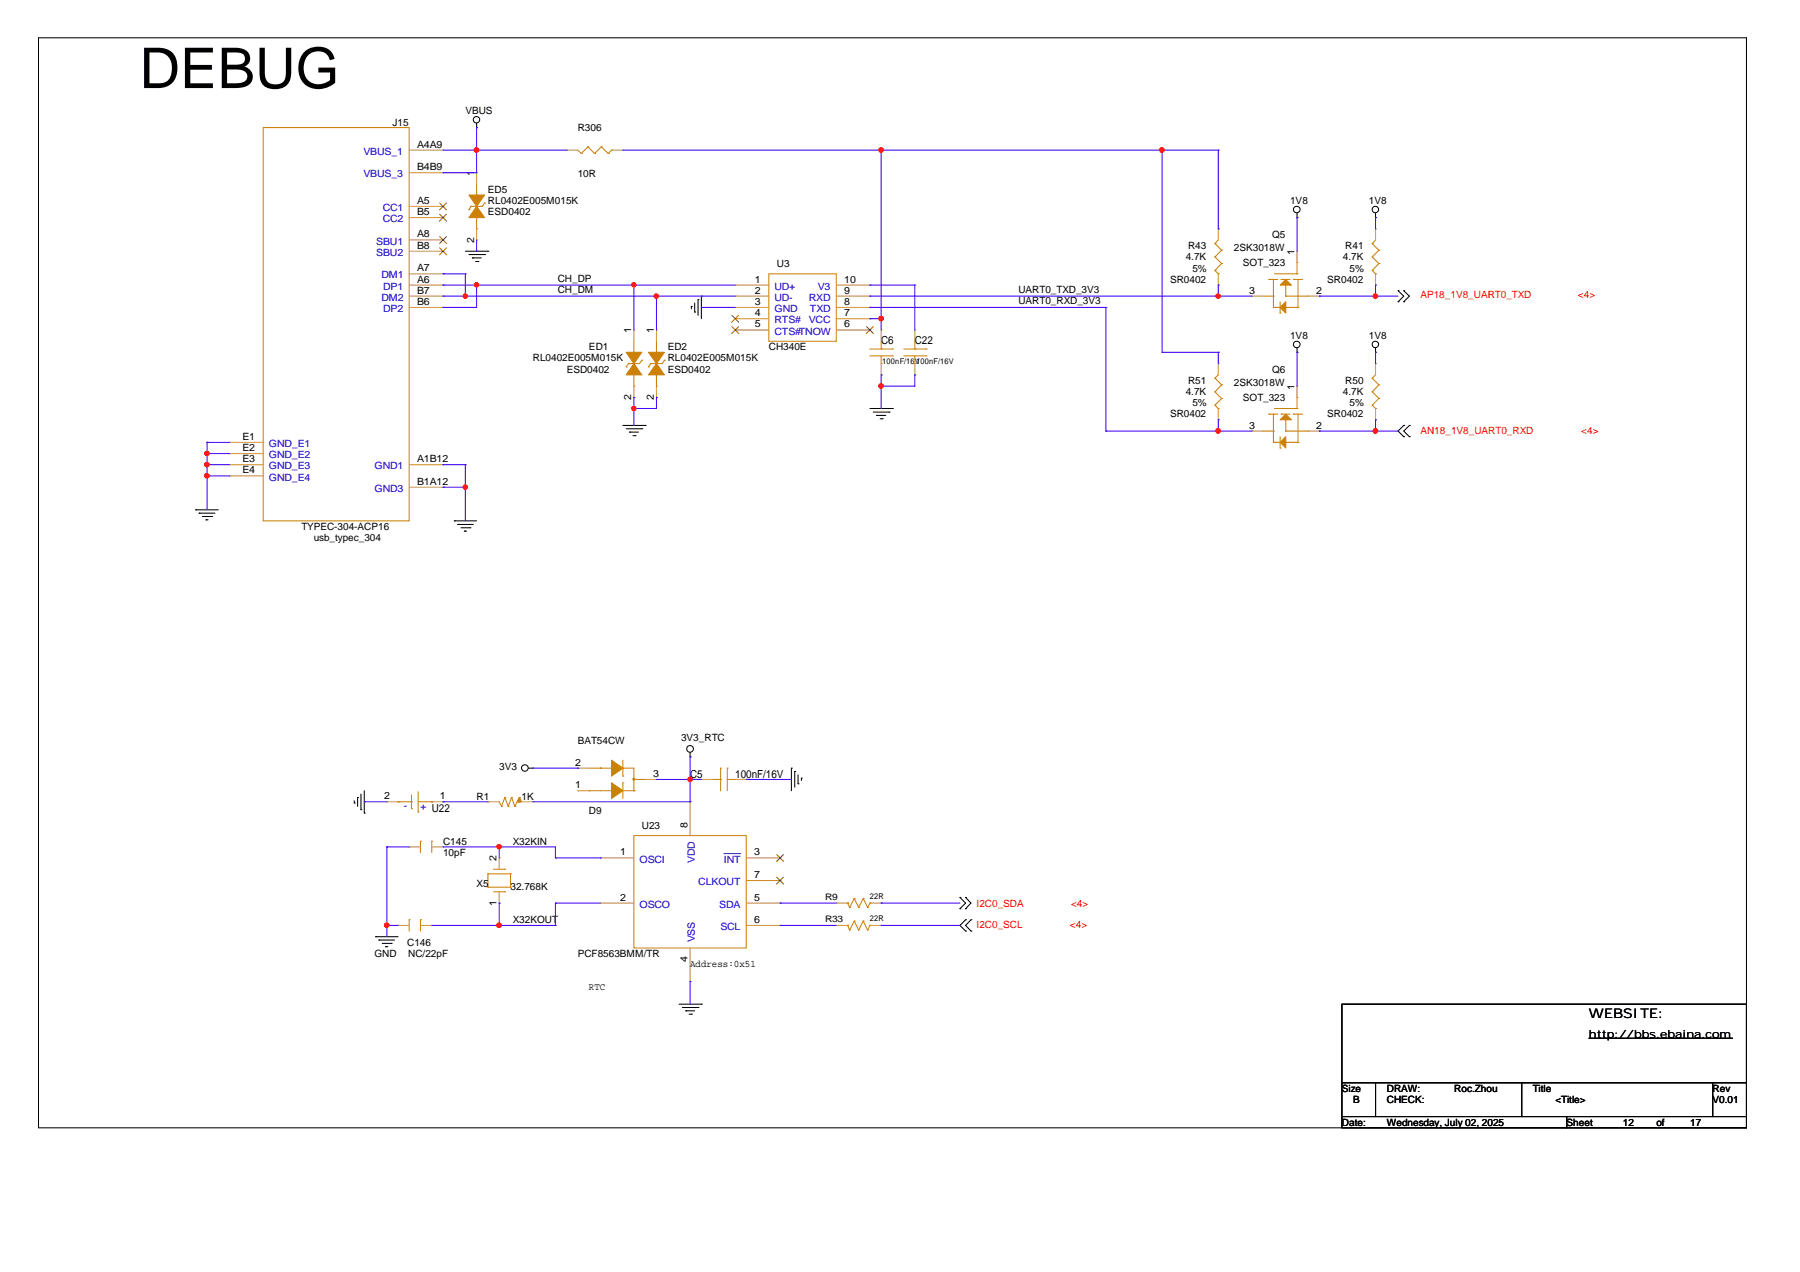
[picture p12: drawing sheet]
<svg xmlns="http://www.w3.org/2000/svg" width="297mm" height="210mm" viewBox="0 0 297 210" stroke-linecap="round" stroke-linejoin="round" font-family="sans-serif">
<g fill="none" stroke="#000" stroke-width=".17">
<path d="M6.3 6.2h281.9v179.9h-281.9zM78.7 21.1h.1M78.7 20.3v.8M214 35.9h.1M214 35.2v.7M227 35.9h.1M227 35.2v.7M76.8 41.5h3.7M77.4 42h2.6M77.9 42.6h.1M77.9 42.6h1.5M78.5 43.2h.4"/>
<path d="M78.9 43.2h.1M80 42h.1M80.5 41.5h.1M114.1 50.6h.1M114.1 50.6v.3M114.6 51.5h.1M114.6 50v1.5M115.2 49.5h.1M115.2 49.5v2.5M115.7 48.9h.1M115.7 48.9v3.7M214 58.1h.1"/>
<path d="M214 57.4v.7M227 58.1h.1M227 57.4v.7M230.7 49.8h.1M230.7 48h.1M230.7 48l.9 .9-.9 .9M231.6 49.8h.1M231.6 48h.1M231.6 48l1 .9-1 .9M102.8 70.2h3.7M103.3 70.8h2.6M103.9 71.3h.1"/>
<path d="M103.9 71.3h1.5M104.4 71.9h.4M104.8 71.9h.1M105.9 70.8h.1M106.5 70.2h.1M143.6 67.4h3.7M144.1 68h2.6M144.7 68.6h.1M144.7 68.6h1.5M145.2 69.1h.4M145.6 69.1h.1M146.7 68h.1"/>
<path d="M147.3 67.4h.1M231.6 70.2h.1M231.6 72.1h.1M231.6 70.2l-.9 .9 .9 1M232.6 72.1h.1M232.6 70.2h.1M232.6 70.2l-1 .9 1 1M32.3 84.1h.1M32.3 84.1h3.7M32.9 84.7h.1M32.9 84.7h2.6M33.4 85.2h1.5"/>
<path d="M34 85.8h.1M34 85.8h.3M34.9 85.2h.1M75 86h.1M75 86h3.7M75.5 86.5h.1M75.5 86.5h2.6M76.1 87.1h1.5M76.6 87.6h.1M76.6 87.6h.4M77.6 87.1h.1M58.5 132.5h.1"/>
<path d="M58.5 132.1v.4M59 131.6h.1M59 131.6v1.5M59.6 133.6h.1M59.6 131v2.6M60.1 134.2h.1M60.1 130.5v3.7M87.2 126.8h.7M87.9 126.8h.1M113.9 124.9h.1M113.9 124.2v.7M130.6 126.8h.1"/>
<path d="M130.6 126.8v3.7M131.1 127.3h.1M131.1 127.3v2.6M131.7 129.3h.1M131.7 127.9v1.4M132.2 128.4h.1M132.2 128.4v.4M62 154.6h.1M62 154.6h3.7M62.5 155.1h.1M62.5 155.1h2.6M63.1 155.7h1.5"/>
<path d="M63.6 156.2h.1M63.6 156.2h.4M64.6 155.7h.1M158.4 148.1h.1M158.4 150h.1M158.4 148.1l.9 .9-.9 1M159.3 148.1h.1M159.3 150h.1M159.3 153.6h.1M159.3 151.8h.1M159.3 148.1l.9 .9-.9 1M159.3 151.8l-.9 .9 .9 .9"/>
<path d="M160.2 151.8h.1M160.2 153.6h.1M160.2 151.8l-.9 .9 .9 .9M112.1 165.7h3.6M112.6 166.3h2.6M113.2 166.8h.1M113.2 166.8h1.4M113.7 167.4h.4M114.1 167.4h.1M115.2 166.3h.1M115.7 165.7h.1M221.4 165.7h66.8v13h-66.8z"/>
<path d="M221.4 178.7h5.6v5.5h-5.6zM227 178.7h55.6v5.5h-55.6zM251.1 178.7v5.5M282.6 178.7h5.6v5.5h-5.6zM221.4 184.2h37.1v1.9h-37.1zM251.1 184.2h.1M258.5 184.2h29.7v1.9h-29.7z"/>
<circle cx="78.6" cy="19.8" r=".54"/>
<circle cx="214" cy="34.6" r=".55"/>
<circle cx="227" cy="34.6" r=".54"/>
<circle cx="214" cy="56.8" r=".55"/>
<circle cx="227" cy="56.8" r=".54"/>
<circle cx="86.6" cy="126.7" r=".55"/>
<circle cx="113.9" cy="123.6" r=".56"/>
</g>
<path d="M262.2 171.3h23.7" fill="none" stroke="#000" stroke-width=".18"/>
<g fill="none" stroke="#cc8006" stroke-width=".17">
<path d="M43.4 21.1h24.1v64.9h-24.1zM77.4 34.6h.1M77.7 34.1h.1M77.7 34.1l-.3 .5M78.7 32.2h.1M78.7 37.8h.1M78.7 30.3v1.9M78.7 35.9v1.9M80 33.5h.1M80 33.5l-.4 .6h-1.9M95.3 24.8l.6 .5M95.9 25.3h.1"/>
<path d="M97 24.2h.1M97 24.2l-1.1 1.1M97 24.2l1.1 1.1M98.1 25.3h.1M99.2 24.2h.1M99.2 24.2l-1.1 1.1M99.2 24.2l1.2 1.1M100.4 25.3h.1M100.9 24.8h.1M100.9 24.8l-.5 .5M201 39.6l-.5 .6M227 39.6l-.6 .6"/>
<path d="M104.6 58.1h.1M104.6 56.3v1.8M105.9 59.5h.1M105.9 59.5l-.4 .5h-1.8M108.3 58.1h.1M108.3 56.3v1.8M109.6 59.5h.1M109.6 59.5l-.3 .5h-1.9M126.9 45.2h11.1v11.1h-11.1zM143.6 58.7h3.7M143.6 57.6h3.7M145.4 57.6h.1"/>
<path d="M145.4 56.3v1.3M145.4 58.7v1.3M147.3 58.7h.1M147.3 57.6h.1M149.1 58.7h3.7M149.1 57.6h3.7M151 57.6h.1M151 56.3v1.3M151 58.7v1.3M152.8 58.7h.1M152.8 57.6h.1M200.5 40.2h.1"/>
<path d="M200.5 42.4h.1M200.5 44.6h.1M200.5 40.2l1.1 1.1M200.5 42.4l1.1 1.1M200.5 44.6l.5 .6M201 45.2h.1M201.6 41.3h.1M201.6 43.5h.1M201.6 41.3l-1.1 1.1M201.6 43.5l-1.1 1.1M208.4 48.9h1.7M209.4 46.1h.1"/>
<path d="M209.4 46.1h1.5M210.1 50.7h.1M210.1 46.1h.1M210.1 48.9h.1M210.1 46.1v4.6M210.1 50.7h1.1M210.3 45.2h3.7M211.2 51.7h.1M211.2 49.8v1.9M211.4 46.1h.1M211.4 46.1h1.5M212.2 50.7h.1"/>
<path d="M212.2 48.9h.1M212.2 47v1.9M212.2 50.7h2M212.2 48.9h3.7M213.4 46.1h.1M213.4 46.1h1.6M214 45.2h.1M214 43.3h.1M214 43.3v1.9M214.2 50.7h.1M214.2 46.1v4.6M215.9 48.9h.1"/>
<path d="M226.4 40.2h.1M226.4 42.4h.1M226.4 44.6h.1M226.4 40.2l1.1 1.1M226.4 42.4l1.1 1.1M226.4 44.6l.6 .6M227 45.2h.1M227.5 41.3h.1M227.5 43.5h.1M227.5 41.3l-1.1 1.1M227.5 43.5l-1.1 1.1M103.3 60.6h.1"/>
<path d="M103.7 60h.1M103.7 60l-.4 .6M104.6 63.7h.1M104.6 61.9v1.8M107 60.6h.1M107.4 60h.1M107.4 60l-.4 .6M108.3 63.7h.1M108.3 61.9v1.8M145.4 60h.1M151 60h.1M200.5 62.4h.1"/>
<path d="M200.5 64.7h.1M200.5 66.9h.1M200.5 62.4l1.1 1.1M200.5 64.7l1.1 1.1M200.5 66.9l.5 .5M201 67.4h.1M201 61.9l-.5 .5M201.6 63.5h.1M201.6 65.8h.1M201.6 63.5l-1.1 1.2M201.6 65.8l-1.1 1.1M208.4 71.1h1.7"/>
<path d="M209.4 68.3h.1M209.4 68.3h1.5M210.1 73h.1M210.1 68.3h.1M210.1 71.1h.1M210.1 73h1.1M210.1 68.3v4.7M210.3 67.4h3.7M211.2 73.9h.1M211.2 72.1v1.8M211.4 68.3h.1M211.4 68.3h1.5"/>
<path d="M212.2 73h.1M212.2 71.1h.1M212.2 73h2M212.2 71.1h3.7M212.2 69.3v1.8M213.4 68.3h.1M213.4 68.3h1.6M214 67.4h.1M214 65.6h.1M214 65.6v1.8M214.2 73h.1M214.2 68.3v4.7"/>
<path d="M215.9 71.1h.1M226.4 62.4h.1M226.4 64.7h.1M226.4 66.9h.1M226.4 62.4l1.1 1.1M226.4 64.7l1.1 1.1M226.4 66.9l.6 .5M227 67.4h.1M227 61.9l-.6 .5M227.5 63.5h.1M227.5 65.8h.1M227.5 63.5l-1.1 1.2"/>
<path d="M227.5 65.8l-1.1 1.1M65.7 132.3h.1M65.7 132.3h2.2M67.9 133.4h.1M67.9 132.3h.1M67.9 131.2v2.2M69 134h.1M69 130.7v3.3M69 132.3h2.2M69.4 138.8h.1M69.4 138.8v1.9M71.2 132.3h.1"/>
<path d="M71.2 138.8h.1M71.2 138.8v1.9M82.4 132.3l.4 .8M82.8 133.1h.1M83.3 131.6h.1M83.3 131.6l-.5 1.5M83.3 131.6l.6 1.5M83.9 133.1h.1M84.4 131.6h.1M84.4 131.6l-.5 1.5M84.4 131.6l.6 1.5M85 133.1h.1"/>
<path d="M85.7 131.6h.1M85.7 131.6l-.7 1.5M97.2 130.5h.1M97.2 126.8h3.7M97.2 130.5h3.7M99.1 126.8h.1M100.9 130.5h.1M102.8 128.1h.1M102.8 126.8h.1M102.8 129.2h.1M102.8 125.4v2.7M102.8 129.2v2.6"/>
<path d="M102.8 126.8h1.8v3.7M102.8 130.5h1.8M104.6 137.9h18.5v18.5h-18.5zM104.6 130.5h.1M104.6 128.6h1.9M106.5 128.6h.1M117.6 128.6h1.3M118.9 128.6h.1M118.9 126.8h.1M118.9 126.8v3.7M120 126.8h.1M120 128.6h1.3"/>
<path d="M120 126.8v3.7M121.3 128.6h.1M67.5 151.8h.1M67.5 151.8v1.8M69.4 151.8h.1M69.4 151.8v1.8M80.5 144.2h.1M80.5 146.4h.1M80.5 146.4h3.7M80.5 144.2h3.7M80.5 144.2v2.2M81.4 147.2h1.9"/>
<path d="M81.4 143.4h1.9M83.3 147.2h.1M83.3 143.4h.1M84.2 146.4h.1M84.2 144.2h.1M84.2 144.2v2.2M139.9 149h.1M139.9 152.7h.1M139.9 149l.3 .7M139.9 152.7l.3 .8M140.2 149.7h.1M140.2 153.5h.1"/>
<path d="M141 148.3h.1M141 152h.1M141 148.3l.7 1.4M141 148.3l-.8 1.4M141 152l.7 1.5M141 152l-.8 1.5M141.7 149.7h.1M141.7 153.5h.1M142.5 148.3h.1M142.5 152h.1M142.5 148.3l.7 1.4M142.5 148.3l-.8 1.4"/>
<path d="M142.5 152l.7 1.5M142.5 152l-.8 1.5M143.2 149.7h.1M143.2 153.5h.1M143.6 149h.1M143.6 152.7h.1M143.6 149l-.4 .7M143.6 152.7l-.4 .8"/>
</g>
<g fill="none" stroke="#a84" stroke-width=".17">
<path d="M67.5 24.8h5.6M67.5 34.1h5.6M67.5 39.6h5.6M67.5 35.9h5.6M67.5 28.5h5.6M73.1 24.8h.1M73.1 34.1h.1M73.1 39.6h.1M73.1 35.9h.1M73.1 28.5h.1M78.7 28.5h.1M78.7 39.6h.1"/>
<path d="M78.7 28.5v1.8M78.7 37.8v1.8M93.5 24.8h.1M93.5 24.8h1.8M100.9 24.8h1.9M102.8 24.8h.1M201 37.8h.1M201 37.8v1.8M227 37.8h.1M227 37.8v1.8M67.5 48.9h5.6M67.5 47h5.6"/>
<path d="M67.5 45.2h5.6M67.5 41.5h5.6M67.5 50.7h5.6M73.1 47h.1M73.1 45.2h.1M73.1 41.5h.1M73.1 48.9h.1M73.1 50.7h.1M104.6 54.5h.1M104.6 54.5v1.8M108.3 54.5h.1M108.3 54.5v1.8"/>
<path d="M121.3 47h.1M121.3 48.9h.1M121.3 50.7h.1M121.3 52.6h.1M121.3 54.5h.1M121.3 48.9h5.6M121.3 47h5.6M121.3 50.7h5.6M121.3 52.6h5.6M121.3 54.5h5.6M138 48.9h5.6M138 47h5.6"/>
<path d="M138 50.7h5.6M138 52.6h5.6M138 54.5h5.6M143.6 54.5h.1M143.6 52.6h.1M143.6 50.7h.1M143.6 48.9h.1M143.6 47h.1M145.4 54.5h.1M145.4 54.5v1.8M151 54.5h.1M151 54.5v1.8"/>
<path d="M201 47h.1M201 45.2v1.8M206.6 48.9h.1M206.6 48.9h1.8M214 41.5h.1M214 41.5v1.8M215.9 48.9h1.8M217.7 48.9h.1M227 47h.1M227 45.2v1.8M37.9 73h.1M37.9 74.9h.1"/>
<path d="M37.9 76.7h.1M37.9 78.5h.1M37.9 76.7h5.5M37.9 73h5.5M37.9 74.9h5.5M37.9 78.5h5.5M67.5 76.7h5.6M73.1 76.7h.1M104.6 65.6h.1M104.6 63.7v1.9M108.3 65.6h.1M108.3 63.7v1.9"/>
<path d="M145.4 61.9h.1M145.4 60v1.9M151 61.9h.1M151 60v1.9M201 60h.1M201 69.3h.1M201 60v1.9M201 67.4v1.9M206.6 71.1h.1M206.6 71.1h1.8M214 63.7h.1M214 63.7v1.9"/>
<path d="M215.9 71.1h1.8M217.7 71.1h.1M227 60h.1M227 69.3h.1M227 60v1.9M227 67.4v1.9M67.5 80.4h5.6M73.1 80.4h.1M63.8 132.3h.1M63.8 132.3h1.9M67.5 139.8h.1M67.5 139.8h1.9"/>
<path d="M71.2 132.3h1.9M71.2 139.8h1.9M73.1 132.3h.1M73.1 139.8h.1M80.5 132.3h.1M80.5 132.3h1.9M86.1 132.3h1.8M87.9 132.3h.1M95.3 126.8h.1M95.3 130.5h.1M95.3 126.8h1.9M95.3 130.5h1.9"/>
<path d="M106.5 128.6h1.8M108.3 128.6h.1M113.9 132.3h.1M113.9 132.3v5.6M115.7 128.6h.1M115.7 128.6h1.9M121.3 128.6h1.8M123.1 128.6h.1M65.7 152.7h.1M65.7 152.7h1.8M69.4 152.7h1.8M71.2 152.7h.1"/>
<path d="M82.4 149h.1M82.4 141.6h.1M82.4 141.6v1.8M82.4 147.2v1.8M99.1 141.6h.1M99.1 149h.1M99.1 141.6h5.5M99.1 149h5.5M113.9 156.4v5.6M123.1 141.6h5.6M123.1 149h5.6M123.1 152.7h5.6"/>
<path d="M123.1 145.3h5.6M128.7 141.6h.1M128.7 149h.1M128.7 152.7h.1M128.7 145.3h.1M138 149h.1M138 152.7h.1M138 149h1.9M138 152.7h1.9M143.6 149h1.8M143.6 152.7h1.8M145.4 149h.1"/>
<path d="M145.4 152.7h.1M113.9 162h.1"/>
</g>
<g fill="#cc8006" stroke="#cc8006" stroke-width=".17">
<path d="M77.4 32.2h2.6l-1.3 1.9z" fill-rule="evenodd"/>
<path d="M78.7 34.1l1.3 1.8h-2.6z" fill-rule="evenodd"/>
<path d="M211.2 69.3l1-1 .9 1z" fill-rule="evenodd"/>
<path d="M212.2 72.1v1.8l-1-.9z" fill-rule="evenodd"/>
<path d="M211.2 47l1-.9 .9 .9z" fill-rule="evenodd"/>
<path d="M211.2 50.7l1-.9v1.9z" fill-rule="evenodd"/>
<path d="M100.9 125.4l1.9 1.4-1.9 1.3z" fill-rule="evenodd"/>
<path d="M100.9 129.2l1.9 1.3-1.9 1.3z" fill-rule="evenodd"/>
<path d="M104.5 128.4h.2v.3h-.2z" fill-rule="evenodd"/>
<path d="M103.3 58.1h2.6l-1.3 1.9z" fill-rule="evenodd"/>
<path d="M104.6 60l1.3 1.9h-2.6z" fill-rule="evenodd"/>
<path d="M107 58.1h2.6l-1.3 1.9z" fill-rule="evenodd"/>
<path d="M108.3 60l1.3 1.9h-2.6z" fill-rule="evenodd"/>
<path d="M85.7 131.6l.4 .7h-.8z" fill-rule="evenodd"/>
</g>
<g fill="none" stroke="#804000" stroke-width=".17">
<path d="M72.6 33.5l1.1 1.1M72.6 39l1.1 1.2M72.6 35.4l1.1 1.1M73.7 33.5l-1.2 1.1M73.7 39l-1.2 1.2M73.7 35.4l-1.2 1.1M72.6 40.9l1.1 1.2M73.7 40.9l-1.2 1.2M120.8 52l1.1 1.2M120.8 53.9l1.1 1.1M121.9 52l-1.2 1.2M121.9 53.9l-1.2 1.1"/>
<path d="M143 53.9l1.1 1.1M144.1 53.9l-1.1 1.1M128.2 141l1.1 1.2M128.2 144.8l1.1 1.1M129.3 141l-1.2 1.2M129.3 144.8l-1.2 1.1"/>
</g>
<path d="M119.5 140.9h2.7" fill="none" stroke="#00c" stroke-width=".17"/>
<g fill="none" stroke="#4200ff" stroke-width=".17">
<path d="M73.1 28.5h.1M73.1 24.8h20.4M78.7 24.8h.1M78.7 21.1h.1M78.7 21.1v7.4h-5.6M78.7 39.6v1.9M102.8 24.8h98.2M145.4 24.8h.1M145.4 24.8v29.7M191.8 24.8h.1M191.8 24.8v33.3M201 37.8h.1"/>
<path d="M201 24.8h.1M201 24.8v13M214 35.9h.1M214 35.9v5.6M227 35.9h.1M227 35.9v1.9M73.1 45.2h.1M73.1 47h.1M73.1 48.9h.1M73.1 50.7h.1M73.1 47h48.2M73.1 48.9h48.2"/>
<path d="M73.1 45.2h3.7M76.8 45.2h.1M76.8 45.2v3.7M78.7 47h.1M78.7 41.5h.1M78.7 47v3.7h-5.6M104.6 47h.1M104.6 47v7.5M108.3 48.9h.1M108.3 48.9v5.6M115.7 50.7h.1M115.7 50.7h5.6"/>
<path d="M143.6 47h.1M143.6 48.9h.1M143.6 50.7h.1M143.6 52.6h.1M143.6 47h7.4M143.6 48.9h63M143.6 50.7h38.9M143.6 52.6h1.8M145.4 52.6h.1M151 47h.1M151 47v7.5M182.5 50.7h.1"/>
<path d="M182.5 50.7v20.4M191.8 58.1h.1M191.8 58.1h9.2M201 47h.1M201 48.9h.1M201 58.1h.1M201 47v1.9M201 58.1v1.9M214 58.1h.1M214 58.1v5.6M217.7 48.9h.1M217.7 48.9h13"/>
<path d="M227 47h.1M227 48.9h.1M227 58.1h.1M227 47v1.9M227 58.1v1.9M34.2 73h.1M34.2 74.9h.1M34.2 76.7h.1M34.2 78.5h.1M34.2 73h3.7M34.2 73v11.1M34.2 74.9h3.7"/>
<path d="M34.2 76.7h3.7M34.2 78.5h3.7M73.1 76.7h.1M73.1 76.7h3.7M76.8 76.7h.1M76.8 76.7v9.3M104.6 65.6h.1M104.6 67.4h.1M104.6 65.6v4.6M108.3 65.6h.1M108.3 65.6v1.8h-3.7M145.4 61.9h.1"/>
<path d="M145.4 63.7h.1M145.4 61.9v5.5M151 61.9h.1M151 61.9v1.8h-5.6M182.5 71.1h.1M182.5 71.1h24.1M201 69.3h.1M201 71.1h.1M201 69.3v1.8M217.7 71.1h.1M217.7 71.1h13M227 69.3h.1"/>
<path d="M227 71.1h.1M227 69.3v1.8M73.1 80.4h.1M73.1 80.4h3.7M76.8 80.4h.1M60.1 132.3h.1M60.1 132.3h3.7M63.8 139.8h.1M63.8 139.8h3.7M63.8 139.8v14.8M73.1 132.3h.1M73.1 139.8h18.6v1.8"/>
<path d="M73.1 132.3h7.4M82.4 139.8h.1M82.4 139.8v1.8M87.9 126.8h7.4M87.9 132.3h26M95.3 126.8h.1M108.3 128.6h.1M108.3 128.6h7.4M113.9 124.9h.1M113.9 128.6h.1M113.9 132.3h.1M113.9 124.9v7.4"/>
<path d="M123.1 128.6h.1M123.1 128.6h7.5M63.8 152.7h.1M63.8 152.7h1.9M71.2 152.7h20.5M82.4 149h.1M82.4 152.7h.1M82.4 149v3.7M91.7 141.6h.1M91.7 149h.1M91.7 152.7h.1M91.7 149h7.4"/>
<path d="M91.7 149v3.7M91.7 141.6h7.4M99.1 141.6h.1M128.7 149h.1M128.7 152.7h.1M128.7 149h9.3M128.7 152.7h9.3M145.4 149h.1M145.4 152.7h.1M145.4 149h13M145.4 152.7h13M113.9 162h.1"/>
<path d="M113.9 162v3.7"/>
</g>
<g fill="#f00" stroke="#f00" stroke-width=".17">
<circle cx="145.4" cy="52.6" r=".37"/>
<circle cx="104.6" cy="47" r=".34"/>
<circle cx="108.3" cy="48.9" r=".36"/>
<circle cx="201" cy="48.9" r=".36"/>
<circle cx="104.6" cy="67.4" r=".34"/>
<circle cx="145.4" cy="63.7" r=".37"/>
<circle cx="227" cy="48.9" r=".36"/>
<circle cx="227" cy="71.1" r=".37"/>
<circle cx="201" cy="71.1" r=".37"/>
<circle cx="78.6" cy="24.8" r=".37"/>
<circle cx="78.6" cy="47" r=".36"/>
<circle cx="76.8" cy="48.9" r=".34"/>
<circle cx="34.1" cy="74.8" r=".36"/>
<circle cx="34.1" cy="76.7" r=".36"/>
<circle cx="34.1" cy="78.5" r=".37"/>
<circle cx="76.8" cy="80.4" r=".35"/>
<circle cx="113.9" cy="128.6" r=".35"/>
<circle cx="82.4" cy="139.7" r=".36"/>
<circle cx="63.8" cy="152.7" r=".37"/>
<circle cx="82.4" cy="152.7" r=".37"/>
<circle cx="145.4" cy="24.8" r=".37"/>
<circle cx="191.7" cy="24.8" r=".37"/>
</g>
<text font-size="9.3" x="23" y="14.5">DEBUG</text>
<text font-size="2.2" x="262.2" y="167.9">WEBSITE:</text>
<g font-size="1.8">
<text x="145.4" y="56.8">C6</text>
<text x="151" y="56.8">C22</text>
<text x="113.9" y="128.4">C5</text>
<text x="121.3" y="128.4">100nF/16V</text>
<text x="262.2" y="171.2">http://bbs.ebaina.com</text>
</g>
<g font-size="1.7">
<text x="64.8" y="20.7">J15</text>
<text x="76.8" y="18.9">VBUS</text>
<text x="95.3" y="21.6">R306</text>
<text x="68.8" y="24.4">A4A9</text>
<text x="68.8" y="28.1">B4B9</text>
<text x="78.2" y="29" transform="rotate(-90 78.2 29)">1</text>
<text x="95.3" y="29.2">10R</text>
<text x="68.8" y="33.6">A5</text>
<text x="68.8" y="35.5">B5</text>
<text x="80.5" y="31.8">ED5</text>
<text x="80.5" y="33.7">RL0402E005M015K</text>
<text x="80.5" y="35.5">ESD0402</text>
<text x="212.9" y="33.7">1V8</text>
<text x="225.9" y="33.7">1V8</text>
<text x="68.8" y="39.2">A8</text>
<text x="68.8" y="41">B8</text>
<text x="78.2" y="40.1" transform="rotate(-90 78.2 40.1)">2</text>
<text x="196" y="41.1">R43</text>
<text x="203.6" y="41.5">2SK3018W</text>
<text x="209.9" y="39.3">Q5</text>
<text x="222" y="41.1">R41</text>
<text x="68.8" y="46.6">A6</text>
<text x="68.8" y="44.8">A7</text>
<text x="92" y="46.5">CH_DP</text>
<text x="124.6" y="46.6">1</text>
<text x="128.2" y="44">U3</text>
<text x="139.3" y="46.6">10</text>
<text x="193.1" y="46.7">SR0402</text>
<text x="195.7" y="42.9">4.7K</text>
<text x="196.8" y="44.8">5%</text>
<text x="205.1" y="43.9">SOT_323</text>
<text x="213.6" y="42" transform="rotate(-90 213.6 42)">1</text>
<text x="219" y="46.7">SR0402</text>
<text x="221.6" y="42.9">4.7K</text>
<text x="222.7" y="44.8">5%</text>
<text x="68.8" y="48.4">B7</text>
<text x="68.8" y="50.3">B6</text>
<text x="92" y="48.3">CH_DM</text>
<text x="124.6" y="48.4">2</text>
<text x="124.6" y="50.3">3</text>
<text x="124.6" y="52.2">4</text>
<text x="139.3" y="52.2">7</text>
<text x="139.3" y="50.3">8</text>
<text x="139.3" y="48.4">9</text>
<text x="168.1" y="48.3">UART0_TXD_3V3</text>
<text x="168.1" y="50.1">UART0_RXD_3V3</text>
<text x="206.2" y="48.4">3</text>
<text x="217.2" y="48.4">2</text>
<text x="87.9" y="59.6">RL0402E005M015K</text>
<text x="97.2" y="57.8">ED1</text>
<text x="104.2" y="55" transform="rotate(-90 104.2 55)">1</text>
<text x="107.9" y="55" transform="rotate(-90 107.9 55)">1</text>
<text x="110.2" y="57.8">ED2</text>
<text x="110.2" y="59.6">RL0402E005M015K</text>
<text x="124.6" y="54">5</text>
<text x="126.9" y="57.8">CH340E</text>
<text x="139.3" y="54">6</text>
<text x="212.9" y="55.9">1V8</text>
<text x="225.9" y="55.9">1V8</text>
<text x="93.5" y="61.5">ESD0402</text>
<text x="110.2" y="61.5">ESD0402</text>
<text x="195.7" y="65.2">4.7K</text>
<text x="196" y="63.3">R51</text>
<text x="203.6" y="63.7">2SK3018W</text>
<text x="209.9" y="61.5">Q6</text>
<text x="213.6" y="64.3" transform="rotate(-90 213.6 64.3)">1</text>
<text x="221.6" y="65.2">4.7K</text>
<text x="222" y="63.3">R50</text>
<text x="104.2" y="66" transform="rotate(-90 104.2 66)">2</text>
<text x="107.9" y="66" transform="rotate(-90 107.9 66)">2</text>
<text x="193.1" y="68.9">SR0402</text>
<text x="196.8" y="67.1">5%</text>
<text x="205.1" y="66.1">SOT_323</text>
<text x="206.2" y="70.7">3</text>
<text x="217.2" y="70.7">2</text>
<text x="219" y="68.9">SR0402</text>
<text x="222.7" y="67.1">5%</text>
<text x="40" y="72.6">E1</text>
<text x="40" y="74.4">E2</text>
<text x="40" y="76.3">E3</text>
<text x="68.8" y="76.3">A1B12</text>
<text x="40" y="78.1">E4</text>
<text x="68.8" y="80">B1A12</text>
<text x="49.7" y="87.4">TYPEC-304-ACP16</text>
<text x="51.8" y="89.3">usb_typec_304</text>
<text x="95.3" y="122.7">BAT54CW</text>
<text x="112.4" y="122.3">3V3_RTC</text>
<text x="63.4" y="131.9">2</text>
<text x="72.6" y="131.9">1</text>
<text x="78.7" y="132">R1</text>
<text x="82.4" y="127.1">3V3</text>
<text x="86.1" y="132">1K</text>
<text x="94.9" y="126.3">2</text>
<text x="94.9" y="130.1">1</text>
<text x="107.8" y="128.2">3</text>
<text x="97.2" y="134.4">D9</text>
<text x="105.9" y="136.8">U23</text>
<text x="113.5" y="136.6" transform="rotate(-90 113.5 136.6)">8</text>
<text x="73.1" y="139.4">C145</text>
<text x="73.1" y="141.2">10pF</text>
<text x="82" y="142.1" transform="rotate(-90 82 142.1)">2</text>
<text x="84.6" y="139.4">X32KIN</text>
<text x="102.3" y="141.2">1</text>
<text x="124.5" y="141.2">3</text>
<text x="78.7" y="146.4">X5</text>
<text x="82" y="149.5" transform="rotate(-90 82 149.5)">1</text>
<text x="84.2" y="146.8">32.768K</text>
<text x="102.3" y="148.6">2</text>
<text x="124.5" y="148.6">5</text>
<text x="124.5" y="144.9">7</text>
<text x="84.6" y="152.3">X32KOUT</text>
<text x="124.5" y="152.3">6</text>
<text x="61.8" y="157.9">GND</text>
<text x="67.2" y="156.1">C146</text>
<text x="67.4" y="157.9">NC/22pF</text>
<text x="95.3" y="157.9">PCF8563BMM/TR</text>
<text x="113.5" y="158.7" transform="rotate(-90 113.5 158.7)">4</text>
<text x="113.9" y="159.6">Address:0x51</text>
<text x="97.2" y="163.3">RTC</text>
<text x="221.4" y="180.1">Size</text>
<text x="221.4" y="185.7">Date:</text>
<text x="223.3" y="182">B</text>
<text x="228.9" y="180.1">DRAW:</text>
<text x="228.9" y="182">CHECK:</text>
<text x="228.9" y="185.7">Wednesday, July 02, 2025</text>
<text x="240" y="180.1">Roc.Zhou</text>
<text x="252.9" y="180.1">Title</text>
<text x="256.7" y="182">&lt;Title&gt;</text>
<text x="258.5" y="185.7">Sheet</text>
<text x="267.8" y="185.7">12</text>
<text x="273.3" y="185.7">of</text>
<text x="278.9" y="185.7">17</text>
<text x="282.6" y="180.1">Rev</text>
<text x="282.6" y="182">V0.01</text>
</g>
<g font-size="1.7" fill="#00c">
<text x="60" y="25.5">VBUS_1</text>
<text x="60" y="29.3">VBUS_3</text>
<text x="63.2" y="34.8">CC1</text>
<text x="62.1" y="40.4">SBU1</text>
<text x="63.2" y="36.7">CC2</text>
<text x="62.1" y="42.2">SBU2</text>
<text x="62.9" y="45.9">DM1</text>
<text x="63.2" y="47.8">DP1</text>
<text x="127.8" y="47.8">UD+</text>
<text x="135" y="47.8">V3</text>
<text x="62.9" y="49.6">DM2</text>
<text x="63.2" y="51.5">DP2</text>
<text x="127.8" y="49.6">UD-</text>
<text x="127.8" y="51.5">GND</text>
<text x="127.8" y="53.4">RTS#</text>
<text x="133.5" y="53.4">VCC</text>
<text x="133.5" y="49.6">RXD</text>
<text x="133.6" y="51.5">TXD</text>
<text x="127.8" y="55.2">CTS#TNOW</text>
<text x="44.4" y="73.8">GND_E1</text>
<text x="44.4" y="75.6">GND_E2</text>
<text x="44.4" y="77.4">GND_E3</text>
<text x="61.8" y="77.4">GND1</text>
<text x="44.4" y="79.3">GND_E4</text>
<text x="61.8" y="81.2">GND3</text>
<text x="66.6" y="133.4">-</text>
<text x="69.4" y="133.6">+ U22</text>
<text x="105.5" y="142.3">OSCI</text>
<text x="114.6" y="142.4" transform="rotate(-90 114.6 142.4)">VDD</text>
<text x="119.5" y="142.3">INT</text>
<text x="105.5" y="149.8">OSCO</text>
<text x="115.2" y="146.1">CLKOUT</text>
<text x="118.7" y="149.8">SDA</text>
<text x="114.6" y="155.5" transform="rotate(-90 114.6 155.5)">VSS</text>
<text x="118.9" y="153.5">SCL</text>
</g>
<g font-size="1.7" fill="#f00">
<text x="234.4" y="49.2">AP18_1V8_UART0_TXD</text>
<text x="260.4" y="49.2">&lt;4&gt;</text>
<text x="234.4" y="71.7">AN18_1V8_UART0_RXD</text>
<text x="260.9" y="71.7">&lt;4&gt;</text>
<text x="161.2" y="149.7">I2C0_SDA</text>
<text x="176.7" y="149.7">&lt;4&gt;</text>
<text x="161.2" y="153.1">I2C0_SCL</text>
<text x="176.6" y="153.1">&lt;4&gt;</text>
</g>
<g font-size="1.5">
<text x="136.1" y="148.5">R9</text>
<text x="136.1" y="152.2">R33</text>
</g>
<g font-size="1.3">
<text x="145.6" y="60.1">100nF/16V</text>
<text x="151.2" y="60.1">100nF/16V</text>
<text x="143.6" y="148.4">22R</text>
<text x="143.6" y="152">22R</text>
</g>
</svg>
